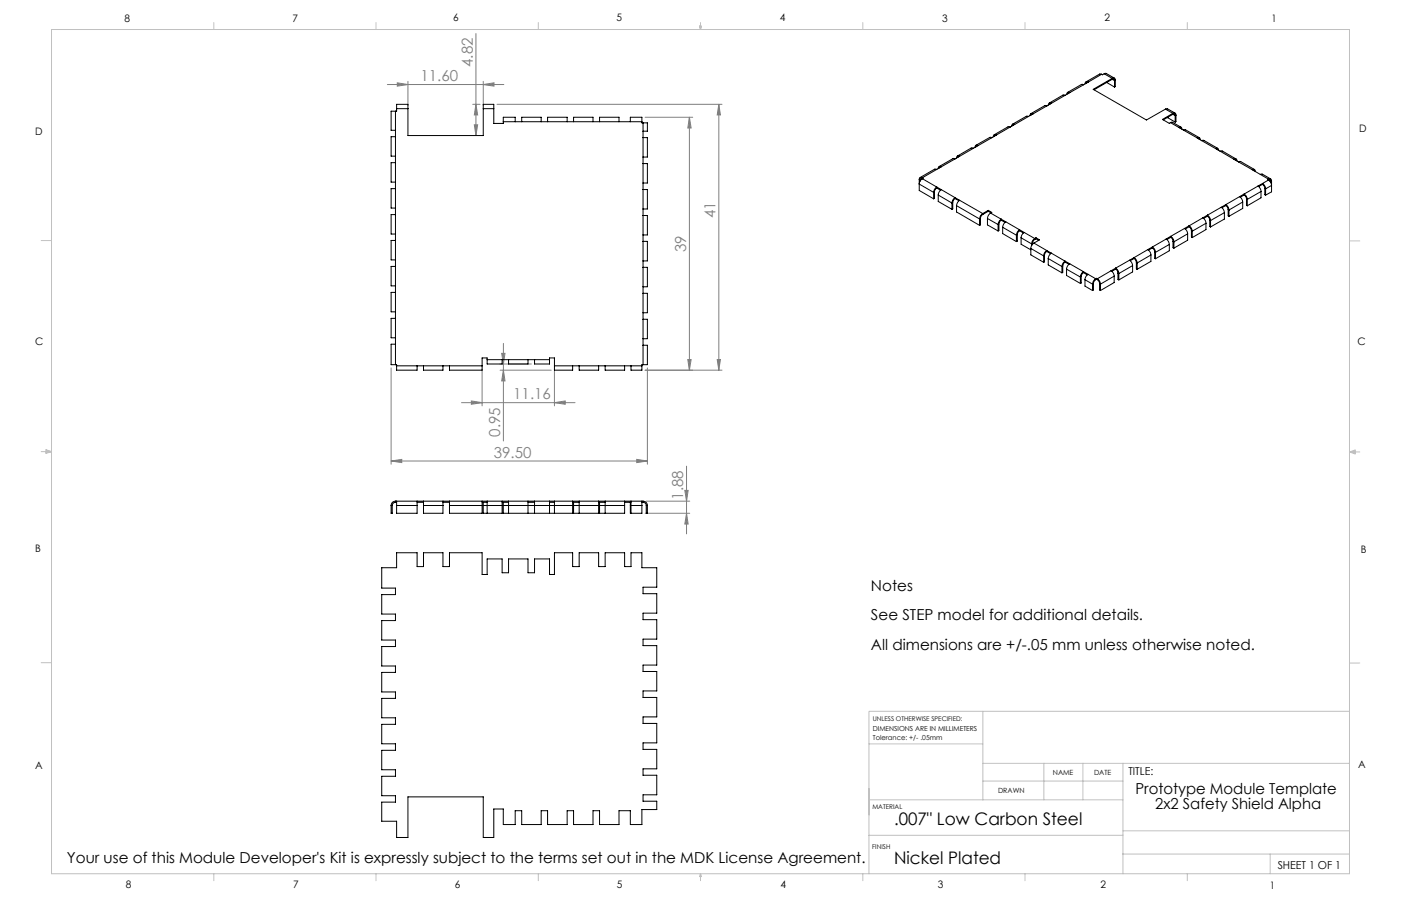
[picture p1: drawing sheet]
<svg xmlns="http://www.w3.org/2000/svg" width="432mm" height="279mm" viewBox="0 0 432 279" stroke-linecap="round" stroke-linejoin="round" font-family="sans-serif">
<g fill="none" stroke="#808080" stroke-width=".31">
<path d="M146.7 10.3v31.5M119.4 26.1h35.9M122.4 25.5l3.3 .6-3.3 .5zM125.7 25.1v7.4M145.7 32.2h2.3M146.2 38.5h1l-.5 3.3zM146.7 32.2l.5 3.3h-1zM148.9 26.1l3.4-.6v1.1zM148.9 25.1v7.4M153.2 32.2h69.3M198.8 36.2h14.7M212.5 36.2l.5 3.3h-1z"/>
<path d="M212.5 36.2v78M221.5 32.2l.5 3.3h-.9zM221.5 32.2v82M120.5 113.5v29.7M148.6 113.8v11.4M154.1 114.2h15.8M154.1 112.3h9.7M154.6 109h1l-.4 3.3zM155.2 114.2l.4 3.3h-1zM155.2 105.9v30.1M170.9 113.8v11.4M198.8 114.2h23.7"/>
<path d="M199.5 113.5v29.7M212 110.9h1l-.5 3.3zM221.1 110.9h.9l-.5 3.3zM142.2 124.2h35M145.3 123.6l3.3 .6-3.3 .5zM170.9 124.2l3.3-.6v1.1zM120.5 142.2l3.3-.5v1zM120.5 142.2h79M196.3 141.7l3.2 .5-3.2 .5zM198.8 158.3h13.8M199.2 154.6h13.4M211.1 151.2h1l-.5 3.4z"/>
<path d="M211.6 158.3l.5 3.3h-1zM211.6 143.8v20.8"/>
</g>
<g fill="none" stroke="#c0c0c0" stroke-width=".31">
<path d="M15.9 9.1h400v260.4h-400zM65.9 6.9v2.2M115.9 6.9v2.2M165.9 6.9v2.2M215.6 8h.6l-.3 1.1zM215.7 8l.2 1.1M215.9 6.9v2.2M216 8l-.1 1.1M265.9 6.9v2.2M315.9 6.9v2.2M365.9 6.9v2.2M12.7 74.2h3.2"/>
<path d="M415.9 74.3h3.2M12.7 139.3h3.2M14.2 139.1l1.7 .2M14.2 138.7l1.7 .6-1.7 .5zM15.9 139.3l-1.7 .3M415.9 139.4h3.2M415.9 139.4l1.8-.6v1.2zM415.9 139.4l1.8 .3M417.7 139.2l-1.8 .2M12.7 204.4h3.2M302.9 219.4v27.3M415.9 219.4h-148.1v50.1"/>
<path d="M415.9 204.5h3.2M267.8 229.4h35.1M302.9 235.4h113M321.7 235.4v11.3M333.8 235.4v11.3M346.1 235.4v34.1M267.8 246.7h78.3M267.8 243.1v8.2M302.9 240.9h43.2M346.1 256.2h69.8M346.1 257.6l-78.3 .1M65.9 269.5v2.1"/>
<path d="M115.9 269.5v2.1M165.9 269.5v2.1M215.9 269.5l.3 .8h-.6zM215.9 269.5v2.1M265.9 269.5v2.1M315.9 269.5v2.1M345.9 263.4h70M365.9 269.5v2.1M391.5 263.4v6.1"/>
</g>
<g fill="#808080">
<path d="M120.5 142.2l3.3-.5v1zM196.3 141.7l3.2 .5-3.2 .5zM122.4 25.5l3.3 .6-3.3 .5zM148.9 26.1l3.4-.6v1.1zM145.3 123.6l3.3 .6-3.3 .5zM170.9 124.2l3.3-.6v1.1z"/>
<path d="M211.6 158.3l.5 3.3h-1zM211.1 151.2h1l-.5 3.4zM212 110.9h1l-.5 3.3zM212.5 36.2l.5 3.3h-1zM155.2 114.2l.4 3.3h-1zM154.6 109h1l-.4 3.3z"/>
<path d="M146.2 38.5h1l-.5 3.3zM146.7 32.2l.5 3.3h-1z"/>
<path d="M221.5 32.2l.5 3.3h-.9zM221.1 110.9h.9l-.5 3.3z"/>
</g>
<g fill="none" stroke="#000" stroke-width=".31">
<path d="M121.9 34.3h-1.4v5.9h1.4M121.9 34.3v78.2M122.2 33.5v-1.3h3.5v1.3M122.2 33.5v.8h-.3M122.2 33.5h3.5M125.7 33.5v8.3h23.2v-8.3M148.9 33.5v-1.3h3.3v1.3M148.9 33.5h3.3M152.2 33.5v4.6h2.9v-.6M155.1 37.5v-1.3h3.7v1.3M155.1 37.5h42.7M160.8 37.5v-1.3h6v1.3"/>
<path d="M168.8 37.5v-1.3h6v1.3M176.8 37.5v-1.3h6v1.3M184.8 37.5v-1.3h6v1.3M194.3 37.5v-1.3h3.5v1.3M197.8 37.5v.4h.4M198.2 37.9h1.3v2.6h-1.3M198.2 37.9v74.6M311.3 39.2l-.6-.1-4.3 2.5M312.4 38.6l-.3 .1M312.7 38.4a.58 .58 0 0 0-.6-.1 .58 .58 0 0 0-.3 .6M312.7 38.4l-5.6 3.2M317 35.9h-.7l-4.2 2.4"/>
<path d="M317 35.9l-4.3 2.5M318.1 35.3l-.3 .2M318.4 35.1a.58 .58 0 0 0-.7-.1 .58 .58 0 0 0-.2 .7M322.7 32.7l-.6-.2-4.4 2.5M323.7 32l-.3 .2M324.1 31.9a.58 .58 0 0 0-.7-.1 .58 .58 0 0 0-.3 .6M324.1 31.9l-7.1 4M328.3 29.4l-.7-.1-4.2 2.5M328.3 29.4l-4.2 2.5M329.4 28.8l-.3 .1M329.7 28.6a.58 .58 0 0 0-.7-.1 .58 .58 0 0 0-.2 .6M329.7 28.6l-1.4 .8"/>
<path d="M334 26.1h-.7l-4.3 2.4M334 26.1l-4.3 2.5M335 25.5l-.2 .2M335.4 25.3a.58 .58 0 0 0-.7 0 .58 .58 0 0 0-.3 .6M335.4 25.3l-1.4 .8M339.5 22.9l-.5-.1-4.3 2.5M339.5 22.9l-4.1 2.4M340.3 22.8l.6-.2 2.6 1.5M340.3 22.8l-.5 .3-.3-.2M340.3 22.8l2.5 1.4M341.1 25.4l2.4 1.4M342.8 24.2a.58 .58 0 0 1 .7-.1 .58 .58 0 0 1 .2 .6"/>
<path d="M342.8 24.4a.44 .44 0 0 1 .5 0 .44 .44 0 0 1 .2 .5M342.8 24.2l-5.9 3.4 16.4 9.4 5.9-3.3M342.8 24.2v.2M342.8 24.4l-5.6 3.3M342.8 24.4l.7 .5M343.5 24.9v1.9M343.7 24.7l-.2 .2M343.7 24.7v2l-.2 .1M359.2 33.7l.5-.2 2.5 1.4M359.2 33.7l2.3 1.3M359.9 36.2l2.3 1.4M360.8 37.8l.5-.1 2.7 1.5"/>
<path d="M360.8 37.8l2.5 1.5M361.5 35a.58 .58 0 0 1 .7-.1 .58 .58 0 0 1 .2 .6M361.5 35.2a.44 .44 0 0 1 .5 0 .44 .44 0 0 1 .2 .5M361.5 35l-3.2 1.8 2.1 1.2 .4-.2M361.5 35v.2M361.5 35.2l-3 1.8M361.5 35.2l.7 .5M362.2 35.7v1.9M362.4 35.5l-.2 .2M362.4 35.5v2l-.2 .1M363.3 39.3a.58 .58 0 0 1 .7-.1 .58 .58 0 0 1 .3 .7M363.3 39.3l5.7 3.2"/>
<path d="M363.7 39.5l.3 .2M121.9 42.2h-1.4v6h1.4M121.9 50.2h-1.4v6h1.4M121.9 58.2h-1.4v6h1.4M198.2 42.4h1.3v6h-1.3M198.2 50.4h1.3v6h-1.3M198.2 58.5h1.3v6h-1.3M283.3 55.4v3.3l4.5 2.6M283.3 55.4l.3 .1M283.6 55.5v.4M284.2 55.1l-.6 .4M284.3 55.1l-.8 1-.2 .7 4.5 2.5"/>
<path d="M284.3 55.1a.44 .44 0 0 0-.5 0 .44 .44 0 0 0-.2 .4M284.3 54.8a.58 .58 0 0 0-.7 0 .58 .58 0 0 0-.3 .6M284.3 55.1l4.4 2.6M284.3 54.8l.2 .2-.2 .1M284.3 54.8v.3M287.8 59.3v2M288.7 57.7l-.7 .7-.2 .9M288.7 58l-.7 .8v2.4l-.2 .1M288.7 52.2h-.7l-4.4 2.6M288.7 57.7l1.4 .8M288.7 52.2l-4.4 2.6M288.7 57.7v.3"/>
<path d="M288.7 58l1.2 .7M289.8 51.6l-.3 .2M290.1 58.5l-.6 .7-.3 .9M290.1 51.4a.58 .58 0 0 0-.7 0 .58 .58 0 0 0-.2 .6M290.1 58.5l4.3 2.5M294.4 49l-.6-.1-4.3 2.5M295.5 48.4l-.3 .1M295.8 48.2a.58 .58 0 0 0-.7-.1 .58 .58 0 0 0-.3 .6M295.8 48.2l-7.1 4M300 45.7l-.7-.1-4.2 2.5M300 45.7l-4.2 2.5M301.1 45.1l-.3 .2"/>
<path d="M301.4 44.9a.6 .6 0 0 0-.6-.1 .6 .6 0 0 0-.3 .7M305.7 42.5l-.5-.2-4.5 2.5M305.7 42.5l-5.7 3.2M306.7 41.8l-.2 .2M307.1 41.6a.58 .58 0 0 0-.7 0 .58 .58 0 0 0-.3 .6M307.1 41.6l-1.4 .9M364.7 40.1l.7-.1 4.3 2.5M369 42.5a.58 .58 0 0 1 .7 0 .58 .58 0 0 1 .3 .6M369 42.5l1.4 .9M369.3 42.8l.3 .1M370.4 43.4l.5-.1 4.4 2.5M370.4 43.4l5.7 3.2"/>
<path d="M374.7 45.8a.58 .58 0 0 1 .6 0 .58 .58 0 0 1 .3 .6M375 46l.2 .2M376.1 46.6h.6l4.3 2.4M376.1 46.6l4.2 2.5M380.3 49.1a.58 .58 0 0 1 .7-.1 .58 .58 0 0 1 .2 .6M380.3 49.1l5.7 3.3M380.6 49.3l.3 .2M381.7 49.9l.7-.1 4.2 2.5M386 52.4a.58 .58 0 0 1 .7-.1 .58 .58 0 0 1 .2 .6M386 52.4l2.4 1.4M386.3 52.6l.3 .1M387.7 57.4l.7 .7 .3 1"/>
<path d="M388.4 53.8l.6-.1 2.6 1.5M388.4 53.8l2.5 1.4M388.7 59.1l-4.3 2.4M388.7 59.1v1.9l-4.3 2.5M389.1 56.9v-.3l.4 .3 .6 1.3M389.1 56.9l.6 .7 .1 .5M389.1 56.9l-1.2 .6M389.8 58.1l.3 .1M389.8 58.1v1.9l.3 .2M390.1 58.2v2M390.9 55.5l.7 .7 .3 1-1.8 1M390.9 55.2a.58 .58 0 0 1 .7 0 .58 .58 0 0 1 .3 .6"/>
<path d="M390.9 55.5a.42 .42 0 0 1 .5 0 .42 .42 0 0 1 .3 .4M390.9 55.2l-.2 .2 .2 .1M390.9 55.5l-8.8 5.1M390.9 55.2v.3M390.9 55.5l.8 .4M391.7 55.9v.4M391.9 55.8v3.4l-1.8 1M391.9 55.8l-.2 .1M121.9 66.2h-1.4v6h1.4M121.9 74.2h-1.4v6h1.4M198.2 66.5h1.3v6h-1.3M198.2 74.4h1.3v6.1h-1.3"/>
<path d="M289.2 60.1l4.2 2.5M289.2 60.1v2l4.2 2.5M293.4 62.6v2M294.4 61l-.7 .7-.3 .9M294.4 61.2l-.7 1.1v2.1l-.3 .2M294.4 61l8.5 4.9M294.4 61v.2M294.4 61.2l1.2 .7M294.8 63.4l7.1 4.1M294.8 63.4v2l7.1 4.1M295.8 61.8l-.7 .7-.3 .9M301.9 67.5v2"/>
<path d="M302.2 67.4l-.3 .1M302.2 67.4v2l-.3 .1M302.9 65.9a2.02 2.02 0 0 0-1 1.6M302.9 66.1l-.5 .6-.2 .7M302.9 65.9v.2M304.3 67.4l3.3 1.9M304.3 67.4v2l3.3 1.8M304.6 64.9l1.1 .6-.4 .2M304.6 64.9l-1.7 1M304.6 64.9v.3M304.6 65.2l-1.7 .9M304.6 65.2l.8 .5"/>
<path d="M305.3 65.7a2.02 2.02 0 0 0-1 1.7M305.3 65.7l3.3 1.9M307.6 69.3v1.9M308.6 67.6l-.6 .5-.4 1.2M308.6 67.9l-.7 .9v2.3l-.3 .1M308.6 67.6l1.4 .8M308.6 67.6v.3M308.6 67.9l1.2 .7M309 70.1l4.3 2.4M309 70.1v1.9l4.3 2.5M310 68.4l-.7 .7-.3 1M310 68.4l4.3 2.5"/>
<path d="M313.3 72.5v2M314.3 71.2l-.7 .8-.1 2.4-.2 .1M314.3 70.9a2.02 2.02 0 0 0-1 1.6M314.3 70.9l1.4 .8M314.3 70.9v.3M314.3 71.2l1.1 .7M314.7 73.3l3.3 1.9M314.7 73.3v2l3 1.7M315.7 71.7l-.7 .7-.3 .9M315.7 71.7l3.2 1.9M317.7 76.6v2l4 2.3M317.7 76.6l4 2.3"/>
<path d="M318 75.2v.5M318.2 75.1l-.2 .1M318.2 75.1v.3M318.7 75l-.7 .7-.3 .9M318.7 75l3.9 2.3M318.9 73.6l-.8 .9-.1 .7M318.9 73.9l-.6 .6-.1 .6M318.9 73.6v.3M319.3 73.3l1.1 .7-1.7 1M319.3 73.3l-.4 .3M319.3 73.3v.3M319.3 73.6l.8 .5"/>
<path d="M319.3 73.6l-.4 .3M321.7 78.9v2M322.6 77.3l-.7 .7-.2 .9M322.6 77.5l-.7 1.1v2.2l-.2 .1M322.6 77.3l1.4 .8M322.6 77.3v.2M322.6 77.5l1.2 .7M323.1 79.7l4.2 2.5M323.1 79.7v2l4.2 2.4M324 78.1l-.6 .7-.3 .9M324 78.1l4.3 2.4M349.5 79.7l.5 .6 .2 .7"/>
<path d="M349.5 79.4l.7 .8 .3 .9M349.5 79.4l-1.4 .9M349.5 79.4v.3M349.5 79.7l-1.2 .7M353.8 77l.6 .7 .3 .9M353.8 77l-4.3 2.4M354.7 78.6l-4.2 2.5M354.7 78.6v2l-4.2 2.4M355.2 76.4v-.2l.5 .5 .4 1.1M355.2 76.4l.6 .8 .1 .5M355.2 76.4l-1.2 .8M355.9 77.7l.2 .1"/>
<path d="M355.9 77.7v2l.2 .1M356.1 77.8v2M359.4 73.7a2.02 2.02 0 0 1 1 1.7M359.4 73.7l-5.6 3.3M360.4 75.4l-4.3 2.4M360.4 75.4v1.9l-4.3 2.5M360.8 72.9a2.15 2.15 0 0 1 1 1.7M360.8 73.2l.6 .5 .1 .7M360.8 72.9l-1.4 .8M360.8 72.9v.3M360.8 73.2l-1.1 .7M361.5 74.4l.3 .2"/>
<path d="M361.5 74.4v2l.3 .1M361.8 74.6v1.9M365.1 70.4l.7 .8 .2 .9M365.1 70.4l-4.3 2.5M366 72.1v2l-4.2 2.4M366 72.1l-4.2 2.5M366.5 69.6l.7 .7 .3 1M366.5 69.9l.5 .5 .2 .8M366.5 69.6l-1.4 .8M366.5 69.6v.3M366.5 69.9l-1.2 .7M367.2 71.2l.3 .1"/>
<path d="M367.2 71.2v1.9l.3 .2M367.5 71.3v2M370.7 67.2l.8 .9 .2 .8M370.7 67.2l-4.2 2.4M371.7 68.9l-4.2 2.4M371.7 68.9v1.9l-4.2 2.5M372.1 66.7v-.3l.6 .5 .4 1.1M372.1 66.7l.6 .6 .2 .6M372.1 66.7l-1.2 .6M372.9 67.9l.2 .1M372.9 67.9v1.9l.2 .2M373.1 68v2"/>
<path d="M376.4 63.9a2.02 2.02 0 0 1 1 1.7M377.4 65.6l-4.3 2.4M377.4 65.6v2l-4.3 2.4M377.8 63.1a2.02 2.02 0 0 1 1 1.7M377.8 63.4l.4 .3 .3 .9M377.8 63.1l-7.1 4.1M377.8 63.1v.3M377.8 63.4l-1.2 .7M378.5 64.6l.3 .2M378.5 64.6v2l.3 .1M378.8 64.8v1.9M382.1 60.6l.5 .5 .4 1.2"/>
<path d="M382.1 60.6l-4.3 2.5M383 62.3l-4.2 2.5M383 62.3v2l-4.2 2.4M383.5 60.1l.6 .7 .1 .5M383.5 60.1v-.3l.5 .5 .4 1.2M383.5 60.1l-1.2 .7M384.2 61.3l.2 .2M384.2 61.3v2l.2 .2M384.4 61.5v2M121.9 82.2h-1.4v6h1.4M121.9 90.2h-1.4v6h1.4M121.9 98.2h-1.4v6h1.4"/>
<path d="M198.2 82.4h1.3v6h-1.3M198.2 90.5h1.3v5.9h-1.3M198.2 98.5h1.3v6h-1.3M327.3 82.2v1.9M328.3 80.5l-.7 .7-.3 1M328.3 80.8l-.7 .9v2.3l-.3 .1M328.3 80.5l1.4 .9M328.3 80.5v.3M328.3 80.8l1.2 .7M328.7 83l4.3 2.4M328.7 83v1.9l4.3 2.5M329.7 81.4a2.02 2.02 0 0 0-1 1.6"/>
<path d="M329.7 81.4l5.7 3.2M333 85.4v2M333.9 84.1v-.3l-.3 .3-.6 1.3M333.9 84.1l-.6 .8-.1 2.4-.2 .1M333.9 84.1l1.2 .7M334.4 86.3l2.3 1.3M334.4 86.3v1.9l2.3 1.4M335.4 84.6l-.7 .7-.3 1M335.4 84.6l2.3 1.4M336.7 87.6v2M337 87.5l-.3 .1M337 87.5v1.9l-.3 .2"/>
<path d="M337.7 86.3l-.5 .5-.2 .7M337.7 86a2.02 2.02 0 0 0-1 1.6M337.7 86v.3M338 86.1l-.3 .2M338 85.8l.2 .2M338 85.8l-.3 .2M338 86.1l.2 .2M338 85.8v.3M338.2 86l.7 .7 .3 .9M338.2 86.3l.6 .7 .1 .5M338.2 86v.3M338.9 87.5l.3 .1"/>
<path d="M338.9 87.5v1.9l.3 .2M339.2 87.6v2M342.4 83.5a2 2 0 0 1 1 1.7M342.4 83.5l-4.2 2.5M343.4 85.2l-4.2 2.4M343.4 85.2v1.9l-4.2 2.5M343.9 83l.5 .5 .2 .7M343.9 82.7a2.02 2.02 0 0 1 .9 1.6M343.9 82.7l-1.5 .8M343.9 82.7v.3M343.9 83l-1.2 .7M344.6 84.2l.2 .1"/>
<path d="M344.6 84.2v2l.2 .1M344.8 84.3v2M348.1 80.3l.7 .7 .3 .9M348.1 80.3l-4.2 2.4M349.1 81.9l-4.3 2.4M349.1 81.9v2l-4.3 2.4M350.2 81l.3 .1M350.2 81v1.9l.3 .1M350.5 81.1v1.9M121.9 106.2h-1.4v6.3h1.4M121.9 112.5h.3v.3M122.2 112.8v1.4h6.4v-1.4"/>
<path d="M122.2 112.8h26.4M130.5 112.8v1.4h6v-1.4M138.5 112.8v1.4h10.1v-1.4M150.1 110.9v1.4h4.7v-1.4M150.1 110.9v-.5h-1.5v2.4M150.1 110.9h19.3M156.7 110.9v1.4h6v-1.4M164.7 110.9v1.4h4.7v-1.4M169.4 110.9v-.5h1.5v2.4M170.9 112.8v1.4h5.6v-1.4M170.9 112.8h26.9M178.5 112.8v1.4h6v-1.4"/>
<path d="M186.5 112.8v1.4h6v-1.4M194.5 112.8v1.4h3.3v-1.4M198.2 106.5h1.3v6h-1.3M198.2 112.5h-.4v.3M120.5 155.9h.4M120.5 155.9v2.4h.4v-2.4M121.9 154.9a.96 .96 0 0 0-1 1M121.9 154.6a1.33 1.33 0 0 0-1.4 1.3M121.9 154.6h76.3M121.9 154.9h.3M121.9 154.6v.3M122.2 154.6v1.3"/>
<path d="M122.2 155.9h6.4M122.2 155.9v2.4h6.4v-2.4M128.6 154.6v1.3M128.6 154.9h1.9M130.5 154.6v1.3M130.5 155.9h6M130.5 155.9v2.4h6v-2.4M136.5 154.6v1.3M136.5 154.9h2M138.5 154.6v1.3M138.5 155.9h10.1M138.5 155.9v2.4h10.1v-2.4"/>
<path d="M148.6 154.6v1.3M148.6 154.9h1.5M148.9 154.9v1M148.9 155.9h5.9M148.9 155.9v2.4h5.9v-2.4M150.1 154.6v3.7M154.8 154.6v1.3M154.8 154.9h1.9M155.1 154.9v1M155.1 155.9h21.4M155.1 155.9v2.4h21.4v-2.4M156.7 154.6v3.7"/>
<path d="M162.7 154.6v3.7M162.7 154.9h2M164.7 154.6v3.7M169.4 154.6v3.7M169.4 154.9h1.5M170.9 154.6v3.7M176.5 154.6v1.3M176.5 154.9h2M176.8 154.9v1M176.8 155.9h7.7M176.8 155.9v2.4h7.7v-2.4M178.5 154.6v3.7"/>
<path d="M184.5 154.6v1.3M184.5 154.9h2M184.8 154.9v1M184.8 155.9h7.7M184.8 155.9v2.4h7.7v-2.4M186.5 154.6v3.7M192.5 154.6v1.3M192.5 154.9h2M194.3 154.9v1M194.3 155.9h3.5M194.3 155.9v2.4h3.5v-2.4M194.5 154.6v3.7"/>
<path d="M197.8 154.6v1.3M197.8 154.9h.4M198.2 154.6a1.33 1.33 0 0 1 1.3 1.3M198.2 154.9a.96 .96 0 0 1 1 1M198.2 154.6v.3M199.2 155.9h.3M199.2 155.9v2.4h.3v-2.4M122.2 170.5h6.4v4.2h1.9v-4.2h6v4.2h2v-4.2h10.1v6.7h1.5v-4.8h4.7v4.2h1.9v-4.2h6v4.2h2v-4.2h4.7v4.8h1.5v-6.7h5.6v4.2h2v-4.2h6v4.2h2v-4.2h6v4.2h2v-4.2h3.3v4.6h4.6v6h-4.2v2h4.2v6h-4.2v2h4.2v6h-4.2v2h4.2v6h-4.2v2h4.2v6h-4.2v2h4.2v6h-4.2v2h4.2v6h-4.2v2h4.2v6h-4.2v2h4.2v6h-4.2v2h4.2v2.6h-4.6v4.6h-3.5v-4.3h-3.5v4.3h-6v-4.3h-2v4.3h-6v-4.3h-2v4.3h-6v-4.3h-2v4.3h-6v-4.3h-2v4.3h-3.7v-4.8h-2.9v8.8h-3.3v-12.6h-23.2v12.6h-3.5v-5h-4.5v-5.9h4.2v-2h-4.2v-6h4.2v-2h-4.2v-6h4.2v-2h-4.2v-6h4.2v-2h-4.2v-6h4.2v-2h-4.2v-6h4.2v-2h-4.2v-6h4.2v-2h-4.2v-6h4.2v-2h-4.2v-6h4.2v-2h-4.2v-6.3h4.5z"/>
</g>
<g font-size="5.3">
<text x="275.5" y="254.4">.007&quot; Low Carbon Steel</text>
<text x="275.5" y="266.4">Nickel Plated</text>
</g>
<g font-size="4.7" fill="#808080">
<text x="145.7" y="20.7" transform="rotate(-90 145.7 20.7)">4.82</text>
<text x="129.6" y="25">11.60</text>
<text x="220.5" y="67.3" transform="rotate(-90 220.5 67.3)">41</text>
<text x="211.5" y="77.8" transform="rotate(-90 211.5 77.8)">39</text>
<text x="158.2" y="123.1">11.16</text>
<text x="154.2" y="134.7" transform="rotate(-90 154.2 134.7)">0.95</text>
<text x="152.2" y="141.1">39.50</text>
<text x="210.6" y="154.1" transform="rotate(-90 210.6 154.1)">1.88</text>
</g>
<g font-size="4.7">
<text x="268.4" y="182.2">Notes</text>
<text x="268.4" y="191.3">See STEP model for additional details.</text>
<text x="268.4" y="200.3">All dimensions are +/-.05 mm unless otherwise noted.</text>
<text x="350" y="245">Prototype Module Template</text>
<text x="356" y="249.5">2x2 Safety Shield Alpha</text>
<text x="20.6" y="266.2">Your use of this Module Developer's Kit is expressly subject to the terms set out in the MDK License Agreement.</text>
</g>
<g font-size="3.4">
<text x="347.8" y="239">TITLE:</text>
<text x="393.8" y="267.9">SHEET 1 OF 1</text>
</g>
<g font-size="3.2">
<text x="38.3" y="6.7">8</text>
<text x="90.2" y="6.7">7</text>
<text x="139.7" y="6.5">6</text>
<text x="190" y="6.5">5</text>
<text x="240.4" y="6.5">4</text>
<text x="290.4" y="6.7">3</text>
<text x="340.4" y="6.5">2</text>
<text x="391.9" y="6.7">1</text>
<text x="10.9" y="41.6">D</text>
<text x="418.9" y="40.7">D</text>
<text x="10.9" y="106.3">C</text>
<text x="418.4" y="106.4">C</text>
<text x="10.8" y="170.2">B</text>
<text x="419.4" y="170.6">B</text>
<text x="10.8" y="237.2">A</text>
<text x="418.6" y="236.8">A</text>
<text x="38.8" y="273.8">8</text>
<text x="90.4" y="273.8">7</text>
<text x="140.2" y="273.8">6</text>
<text x="190.1" y="273.9">5</text>
<text x="240.5" y="273.8">4</text>
<text x="289" y="273.9">3</text>
<text x="339.1" y="273.8">2</text>
<text x="391.4" y="274.1">1</text>
</g>
<g font-size="2.2">
<text x="324.5" y="239">NAME</text>
<text x="337.2" y="239">DATE</text>
<text x="307.6" y="244.5">DRAWN</text>
</g>
<g font-size="2.1">
<text x="269" y="225.6">DIMENSIONS ARE IN MILLIMETERS</text>
<text x="269" y="228.2">Tolerance: +/- .05mm</text>
</g>
<g font-size="2">
<text x="269" y="222.2">UNLESS OTHERWISE SPECIFIED:</text>
<text x="268.9" y="249.5">MATERIAL</text>
<text x="268.8" y="261.7">FINISH</text>
</g>
</svg>
